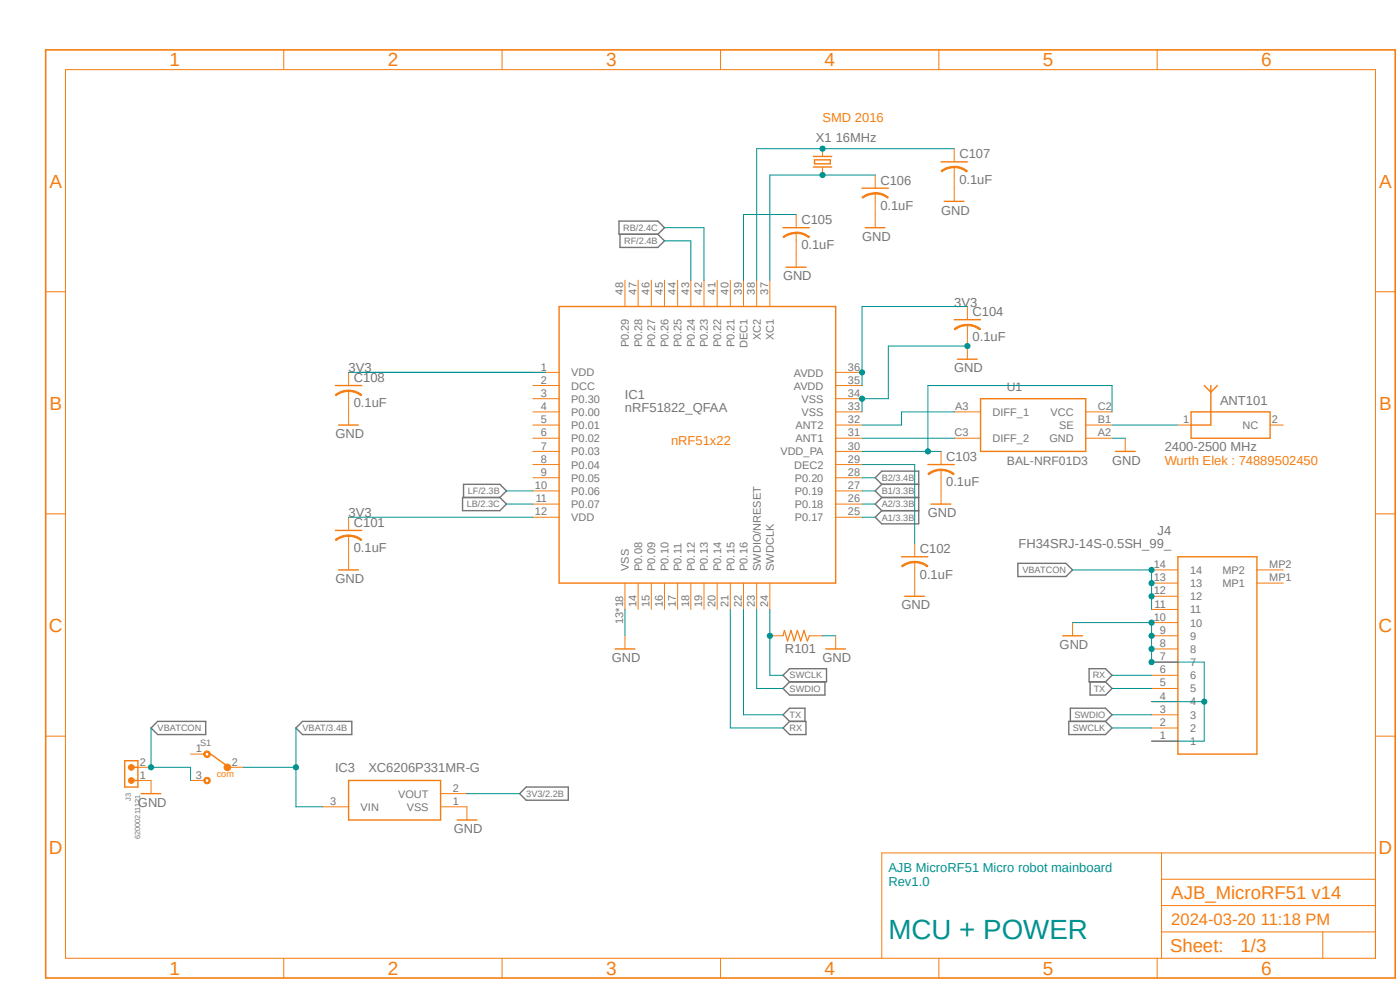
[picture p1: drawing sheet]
<svg xmlns="http://www.w3.org/2000/svg" width="297mm" height="210mm" viewBox="0 0 297 210" stroke-linecap="round" stroke-linejoin="round" font-family="sans-serif">
<path d="M9.1 10.2l287.3 197.9M296.4 10.2l-287.3 197.9" fill="none" stroke="#fff" stroke-width=".21"/>
<g fill="none" stroke="#757575" stroke-width=".3">
<path d="M131.3 46.9h8.3l1.4 1.4-1.4 1.4h-8.3zM131.5 49.7v2.8h8.1l1.4-1.4-1.4-1.4M98.1 105.5h7.9l1.4 1.4-1.4 1.4h-7.9zM98.3 105.5v-2.8h7.7l1.4 1.4-1.4 1.4M187.1 102.7l-1.4-1.4 1.4-1.4h7.8v11.2h-7.8l-1.4-1.4 1.4-1.4M187.1 108.3h7.8M187.1 105.5l-1.4 1.4 1.4 1.4M187.1 105.5h7.8M187.1 102.7l-1.4 1.4 1.4 1.4M187.1 102.7h7.8M215.9 119.5h10.2l1.4 1.4-1.4 1.4h-10.2zM32 154.4l1.4-1.4h10.2v2.8h-10.2z"/>
<path d="M62.8 154.4l1.4-1.4h10.4v2.8h-10.4zM167.5 153h3.5v2.8h-3.5l-1.4-1.4zM167.5 141.9h7.8v2.8h-7.8l-1.4-1.4zM167.5 144.7l-1.4 1.3 1.4 1.4h7.5v-2.7M167.5 153l-1.4-1.4 1.4-1.4h3.3v2.8M226.7 153h7.8l1.4 1.4-1.4 1.4h-7.8zM227.1 153v-2.8h7.4l1.4 1.4-1.4 1.4M231.1 141.9h3.4l1.4 1.4-1.4 1.4h-3.4zM231.3 144.7v2.7h3.2l1.4-1.4-1.4-1.3M111.6 167h9v2.8h-9l-1.4-1.4z"/>
</g>
<g fill="none" stroke="#f57c10" stroke-width=".21">
<path d="M13.9 14.8h277.9v188.5h-277.9zM60.2 10.6v4.2M106.5 10.6v4.2M152.9 10.6v4.2M199.2 10.6v4.2M245.5 10.6v4.2M132.6 59.4v5.6M135.4 59.4v5.6M138.2 59.4v5.6M141 59.4v5.6M143.8 59.4v5.6M146.6 59.4v5.6"/>
<path d="M149.4 59.4v5.6M152.1 59.4v5.6M154.9 59.4v5.6M157.7 59.4v5.6M160.5 59.4v5.6M163.3 59.4v5.6M9.7 61.9h4.2M113 79h5.6M177.3 79h5.6M291.8 61.9h4.2M74 82.9v1.7M113 81.8h5.6"/>
<path d="M113 84.6h5.6M113 87.4h5.6M113 90.2h5.6M113 93h5.6M113 95.8h5.6M113 98.6h5.6M177.3 81.8h5.6M177.3 84.6h5.6M177.3 87.4h5.6M177.3 90.2h5.6M177.3 93h5.6M177.3 95.8h5.6"/>
<path d="M177.3 98.6h5.6M9.7 109h4.2M113 101.3h5.6M113 104.1h5.6M113 106.9h5.6M113 109.7h5.6M177.3 101.3h5.6M177.3 104.1h5.6M177.3 106.9h5.6M177.3 109.7h5.6M291.8 109h4.2M132.6 123.7v5.6"/>
<path d="M135.4 123.7v5.6M138.2 123.7v5.6M141 123.7v5.6M143.8 123.7v5.6M146.6 123.7v5.6M149.4 123.7v5.6M152.1 123.7v5.6M154.9 123.7v5.6M157.7 123.7v5.6M160.5 123.7v5.6M163.3 123.7v5.6M9.7 156.2h4.2"/>
<path d="M291.8 156.2h4.2M246.4 197.7h45.4M246.4 180.9v22.4M246.4 192.1h45.4M246.4 186.5h45.4M280.6 197.7v5.6M291.8 180.9h-104.7v22.4M60.2 203.3v4.2M106.5 203.3v4.2M152.9 203.3v4.2M199.2 203.3v4.2M245.5 203.3v4.2"/>
</g>
<path d="M9.7 10.6h286.3v196.9h-286.3z" fill="none" stroke="#f57c10" stroke-width=".34"/>
<path d="M118.6 65h58.7v58.7h-58.7zM71.2 81.8h5.6" fill="none" stroke="#f57c10" stroke-width=".3"/>
<path d="M74 82.8a4.3 4.3 0 0 1 2.8 .9l-.2 .2a4 4 0 0 0-2.6-.8z" fill-rule="evenodd" fill="#f57c10"/>
<path d="M74 82.8a4.3 4.3 0 0 1 2.8 .9l-.2 .2a4 4 0 0 0-2.6-.8z" fill="none" stroke="#f57c10" stroke-width=".21"/>
<path d="M71.1 83.7a4.4 4.4 0 0 1 2.9-.9v.3a4.2 4.2 0 0 0-2.7 .8z" fill-rule="evenodd" fill="#f57c10"/>
<path d="M74 79v2.8M71.1 83.7a4.4 4.4 0 0 1 2.9-.9v.3a4.2 4.2 0 0 0-2.7 .8zM74 84.6v2.8M74 113.6v1.7" fill="none" stroke="#f57c10" stroke-width=".21"/>
<path d="M71.2 112.5h5.6" fill="none" stroke="#f57c10" stroke-width=".3"/>
<path d="M74 113.5a4.3 4.3 0 0 1 2.8 1l-.2 .2a4.4 4.4 0 0 0-2.6-1z" fill-rule="evenodd" fill="#f57c10"/>
<path d="M74 113.5a4.3 4.3 0 0 1 2.8 1l-.2 .2a4.4 4.4 0 0 0-2.6-1z" fill="none" stroke="#f57c10" stroke-width=".21"/>
<path d="M71.1 114.4a4.9 4.9 0 0 1 2.9-.9v.3a4.2 4.2 0 0 0-2.7 .9z" fill-rule="evenodd" fill="#f57c10"/>
<path d="M205.2 69v1.6M71.1 114.4a4.9 4.9 0 0 1 2.9-.9v.3a4.2 4.2 0 0 0-2.7 .9zM74 109.7v2.8M74 115.3v2.8" fill="none" stroke="#f57c10" stroke-width=".21"/>
<path d="M202.4 67.8h5.6" fill="none" stroke="#f57c10" stroke-width=".3"/>
<path d="M205.2 68.8a4.3 4.3 0 0 1 2.8 1l-.1 .2a4 4 0 0 0-2.7-.9z" fill-rule="evenodd" fill="#f57c10"/>
<path d="M205.2 68.8a4.3 4.3 0 0 1 2.8 1l-.1 .2a4 4 0 0 0-2.7-.9z" fill="none" stroke="#f57c10" stroke-width=".21"/>
<path d="M202.4 69.8a3.9 3.9 0 0 1 2.8-1v.3a4 4 0 0 0-2.6 .9z" fill-rule="evenodd" fill="#f57c10"/>
<path d="M168.9 49.4v1.7M202.4 69.8a3.9 3.9 0 0 1 2.8-1v.3a4 4 0 0 0-2.6 .9zM205.2 65v2.8M205.2 70.6v2.8" fill="none" stroke="#f57c10" stroke-width=".21"/>
<path d="M166.1 48.3h5.6" fill="none" stroke="#f57c10" stroke-width=".3"/>
<path d="M168.9 49.2a4.3 4.3 0 0 1 2.8 1l-.1 .2a4.2 4.2 0 0 0-2.7-.9z" fill-rule="evenodd" fill="#f57c10"/>
<path d="M168.9 49.2a4.3 4.3 0 0 1 2.8 1l-.1 .2a4.2 4.2 0 0 0-2.7-.9z" fill="none" stroke="#f57c10" stroke-width=".21"/>
<path d="M166.1 50.2a4.1 4.1 0 0 1 2.8-.9v.2a4.7 4.7 0 0 0-2.6 .9z" fill-rule="evenodd" fill="#f57c10"/>
<path d="M166.1 50.2a4.1 4.1 0 0 1 2.8-.9v.2a4.7 4.7 0 0 0-2.6 .9zM168.9 45.5v2.8M168.9 51.1v5.6M205.2 73.4v2.8M74 87.4v2.8M74 118.1v2.8M194.1 119.2v1.7M132.6 134.9v2.8" fill="none" stroke="#f57c10" stroke-width=".21"/>
<path d="M166.8 56.7h4.2M203.1 76.2h4.2M71.8 90.2h4.2M191.3 118.1h5.5M71.8 120.9h4.2M130.5 137.7h4.2" fill="none" stroke="#f57c10" stroke-width=".3"/>
<path d="M194.1 119.1a4.6 4.6 0 0 1 2.8 .9l-.2 .3a4.4 4.4 0 0 0-2.6-1z" fill-rule="evenodd" fill="#f57c10"/>
<path d="M194.1 119.1a4.6 4.6 0 0 1 2.8 .9l-.2 .3a4.4 4.4 0 0 0-2.6-1z" fill="none" stroke="#f57c10" stroke-width=".21"/>
<path d="M191.3 120a4.5 4.5 0 0 1 2.8-.9v.3a4 4 0 0 0-2.7 .9z" fill-rule="evenodd" fill="#f57c10"/>
<path d="M199.6 99.7v1.6M238.7 93v2.8M194.1 115.3v2.8M191.3 120a4.5 4.5 0 0 1 2.8-.9v.3a4 4 0 0 0-2.7 .9zM194.1 120.9v5.6" fill="none" stroke="#f57c10" stroke-width=".21"/>
<path d="M196.8 98.6h5.6M236.6 95.8h4.2M191.9 126.5h4.2" fill="none" stroke="#f57c10" stroke-width=".3"/>
<path d="M199.6 99.5a4.3 4.3 0 0 1 2.8 1l-.1 .2a4.4 4.4 0 0 0-2.7-.9z" fill-rule="evenodd" fill="#f57c10"/>
<path d="M199.6 99.5a4.3 4.3 0 0 1 2.8 1l-.1 .2a4.4 4.4 0 0 0-2.7-.9z" fill="none" stroke="#f57c10" stroke-width=".21"/>
<path d="M196.8 100.5a4.1 4.1 0 0 1 2.8-1v.3a4 4 0 0 0-2.6 .9z" fill-rule="evenodd" fill="#f57c10"/>
<g fill="none" stroke="#f57c10" stroke-width=".21">
<path d="M199.6 95.8v2.8M202.4 87.4h5.6M202.4 93h5.6M230.3 90.2h5.6M230.3 87.4h5.6M230.3 93h5.6M249.9 90.2h2.8M269.5 90.2h2.7M196.8 100.5a4.1 4.1 0 0 1 2.8-1v.3a4 4 0 0 0-2.6 .9zM199.6 101.3v5.6M40.4 160h2.8M40.4 165.6h2.8"/>
<path d="M48.8 162.8h2.8"/>
</g>
<path d="M208 84.6h22.3v11.2h-22.3zM252.7 87.4h16.8v5.6h-16.8zM255.5 81.8l1.4 1.4 1.4-1.4M256.9 81.8v8.4h-4.2M197.5 106.9h4.2" fill="none" stroke="#f57c10" stroke-width=".3"/>
<path d="M43.6 165a.71 .71 0 0 1 1 .3 .71 .71 0 0 1-.5 1 .71 .71 0 0 1-.9-.7h.3a.43 .43 0 0 1 .5-.4 .43 .43 0 0 1 .3 .5 .43 .43 0 0 1-.6 .2l-.2-.3h-.3z" fill-rule="evenodd" fill="#f57c10"/>
<path d="M43.6 165a.71 .71 0 0 1 1 .3 .71 .71 0 0 1-.5 1 .71 .71 0 0 1-.9-.7h.3a.43 .43 0 0 1 .5-.4 .43 .43 0 0 1 .3 .5 .43 .43 0 0 1-.6 .2l-.2-.3h-.3z" fill="none" stroke="#f57c10" stroke-width=".21"/>
<path d="M43.6 159.4a.71 .71 0 0 1 1 .3 .71 .71 0 0 1-.5 1 .71 .71 0 0 1-.9-.7h.3a.42 .42 0 0 1 .5-.4 .42 .42 0 0 1 .3 .5 .42 .42 0 0 1-.6 .3l-.2-.4h-.3z" fill-rule="evenodd" fill="#f57c10"/>
<path d="M43.6 159.4a.71 .71 0 0 1 1 .3 .71 .71 0 0 1-.5 1 .71 .71 0 0 1-.9-.7h.3a.42 .42 0 0 1 .5-.4 .42 .42 0 0 1 .3 .5 .42 .42 0 0 1-.6 .3l-.2-.4h-.3z" fill="none" stroke="#f57c10" stroke-width=".21"/>
<path d="M44.4 159.8l3.4 2.4" fill="none" stroke="#f57c10" stroke-width=".3"/>
<circle cx="48.2" cy="162.8" r=".7" fill="#f57c10"/>
<g fill="none" stroke="#f57c10" stroke-width=".21">
<path d="M29.3 165.6h2.7M29.3 162.8h2.7"/>
<circle cx="48.2" cy="162.8" r=".7"/>
</g>
<path d="M26.5 161.4h2.8v5.6h-2.8zM27.9 165.6h1.4M27.9 162.8h1.4" fill="none" stroke="#f57c10" stroke-width=".3"/>
<circle cx="27.8" cy="165.6" r=".62" fill="#f57c10"/>
<circle cx="27.8" cy="165.6" r=".62" fill="none" stroke="#f57c10" stroke-width=".21"/>
<circle cx="27.8" cy="162.8" r=".62" fill="#f57c10"/>
<g fill="none" stroke="#f57c10" stroke-width=".21">
<path d="M174.5 31.5v1.7M174.5 35.4v1.7M202.4 35.4v1.7M227.5 132.1v2.8M244.3 137.7h5.6M244.3 134.9h5.6M244.3 132.1h5.6M244.3 129.3h5.6M244.3 126.5h5.6M244.3 123.7h5.6M244.3 120.9h5.6M266.7 123.7h5.5"/>
<path d="M266.7 120.9h5.5M244.3 157.2h5.6M244.3 154.4h5.6M244.3 151.6h5.6M244.3 148.8h5.6M244.3 146h5.6M244.3 143.3h5.6M244.3 140.5h5.6M32 165.6v2.8M68.4 171.2h5.6M93.5 171.2h5.6v2.7M93.5 168.4h5.6"/>
<circle cx="27.8" cy="162.8" r=".62"/>
</g>
<path d="M172.6 33.2h3.8M172.6 35.4h3.8M172.8 33.9h3.3v.9h-3.3zM199.6 34.3h5.6M249.9 118.1h16.8v41.9h-16.8zM225.5 134.9h4.2M29.9 168.4h4.2M74 165.6h19.5v8.3h-19.5zM97 173.9h4.2" fill="none" stroke="#f57c10" stroke-width=".3"/>
<path d="M202.4 35.3a4.3 4.3 0 0 1 2.8 .9l-.1 .3a4.4 4.4 0 0 0-2.7-.9z" fill-rule="evenodd" fill="#f57c10"/>
<path d="M202.4 35.3a4.3 4.3 0 0 1 2.8 .9l-.1 .3a4.4 4.4 0 0 0-2.7-.9z" fill="none" stroke="#f57c10" stroke-width=".21"/>
<path d="M199.6 36.2a3.9 3.9 0 0 1 2.8-.9v.3a4.7 4.7 0 0 0-2.6 .8z" fill-rule="evenodd" fill="#f57c10"/>
<path d="M199.6 36.2a3.9 3.9 0 0 1 2.8-.9v.3a4.7 4.7 0 0 0-2.6 .8zM202.4 31.5v2.8M202.4 37.1v2.8M185.7 41v1.7" fill="none" stroke="#f57c10" stroke-width=".21"/>
<path d="M182.9 39.9h5.6" fill="none" stroke="#f57c10" stroke-width=".3"/>
<path d="M185.7 40.9a4.2 4.2 0 0 1 2.8 .9l-.2 .2a4 4 0 0 0-2.6-.9z" fill-rule="evenodd" fill="#f57c10"/>
<path d="M185.7 40.9a4.2 4.2 0 0 1 2.8 .9l-.2 .2a4 4 0 0 0-2.6-.9z" fill="none" stroke="#f57c10" stroke-width=".21"/>
<path d="M182.9 41.8a3.9 3.9 0 0 1 2.8-.9v.2a4.7 4.7 0 0 0-2.7 .9z" fill-rule="evenodd" fill="#f57c10"/>
<path d="M185.7 37.1v2.8M202.4 39.9v2.8M182.9 41.8a3.9 3.9 0 0 1 2.8-.9v.2a4.7 4.7 0 0 0-2.7 .9zM185.7 42.7v5.6M163.3 134.9h2.8M171.7 134.9h2.8M177.3 134.9v2.8" fill="none" stroke="#f57c10" stroke-width=".21"/>
<path d="M183.6 48.3h4.1M200.3 42.7h4.2M175.2 137.7h4.2" fill="none" stroke="#f57c10" stroke-width=".3"/>
<path d="M166.1 134.9l.3-1.2 .7 2.3 .7-2.3 .7 2.3 .7-2.3 .7 2.3 .7-2.3 .7 2.3 .4-1.1" fill="none" stroke="#f57c10" stroke-width=".25"/>
<path d="M74 79h41.8M205.2 65h-22.3v16.8M74 109.7h39" fill="none" stroke="#009292" stroke-width=".21"/>
<circle cx="182.9" cy="79" r=".55" fill="#009292"/>
<g fill="none" stroke="#009292" stroke-width=".21">
<path d="M168.9 45.5h-11.2v13.9M188.5 73.4v11.2h-5.6v2.8M99.1 168.4h11.1"/>
<circle cx="182.9" cy="79" r=".55"/>
</g>
<circle cx="182.9" cy="84.6" r=".55" fill="#009292"/>
<g fill="none" stroke="#009292" stroke-width=".21">
<path d="M188.5 73.4h16.7"/>
<circle cx="182.9" cy="84.6" r=".55"/>
</g>
<circle cx="205.2" cy="73.4" r=".55" fill="#009292"/>
<g fill="none" stroke="#009292" stroke-width=".21">
<path d="M235.9 93h2.8M132.6 129.3v5.6M227.5 132.1h16.8M244.3 134.9v5.6"/>
<circle cx="205.2" cy="73.4" r=".55"/>
</g>
<circle cx="244.3" cy="137.7" r=".55" fill="#009292"/>
<g fill="none" stroke="#009292" stroke-width=".21">
<path d="M244.3 132.1v2.8"/>
<circle cx="244.3" cy="137.7" r=".55"/>
</g>
<circle cx="244.3" cy="134.9" r=".55" fill="#009292"/>
<circle cx="244.3" cy="134.9" r=".55" fill="none" stroke="#009292" stroke-width=".21"/>
<circle cx="244.3" cy="132.1" r=".55" fill="#009292"/>
<g fill="none" stroke="#009292" stroke-width=".21">
<path d="M244.3 140.5h11.2"/>
<circle cx="244.3" cy="132.1" r=".55"/>
</g>
<circle cx="244.3" cy="140.5" r=".55" fill="#009292"/>
<g fill="none" stroke="#009292" stroke-width=".21">
<path d="M244.3 148.8h11.2M255.5 140.5v16.7h-11.2"/>
<circle cx="244.3" cy="140.5" r=".55"/>
</g>
<circle cx="255.5" cy="148.8" r=".55" fill="#009292"/>
<g fill="none" stroke="#009292" stroke-width=".21">
<path d="M182.9 98.6h11.2v16.7M182.9 95.8h16.7M196.8 81.8v14M174.5 134.9h2.8"/>
<circle cx="255.5" cy="148.8" r=".55"/>
</g>
<circle cx="196.9" cy="95.8" r=".55" fill="#009292"/>
<g fill="none" stroke="#009292" stroke-width=".21">
<path d="M182.9 93h19.5M196.8 81.8h39.1v5.6M202.4 87.4h-11.1v2.8h-8.4M235.9 90.2h14M62.8 154.4v16.8h5.6M51.6 162.8h11.2"/>
<circle cx="196.9" cy="95.8" r=".55"/>
</g>
<circle cx="62.8" cy="162.8" r=".55" fill="#009292"/>
<g fill="none" stroke="#009292" stroke-width=".21">
<path d="M32 154.4v8.4h8.4v2.8"/>
<circle cx="62.8" cy="162.8" r=".55"/>
</g>
<circle cx="32" cy="162.8" r=".55" fill="#009292"/>
<g fill="none" stroke="#009292" stroke-width=".21">
<path d="M227.5 120.9h16.8M244.3 123.7v5.6"/>
<circle cx="32" cy="162.8" r=".55"/>
</g>
<circle cx="244.3" cy="126.5" r=".55" fill="#009292"/>
<g fill="none" stroke="#009292" stroke-width=".21">
<path d="M244.3 120.9v2.8"/>
<circle cx="244.3" cy="126.5" r=".55"/>
</g>
<circle cx="244.3" cy="123.7" r=".55" fill="#009292"/>
<circle cx="244.3" cy="123.7" r=".55" fill="none" stroke="#009292" stroke-width=".21"/>
<circle cx="244.3" cy="120.9" r=".55" fill="#009292"/>
<g fill="none" stroke="#009292" stroke-width=".21">
<path d="M202.4 31.5h-41.9v27.9"/>
<circle cx="244.3" cy="120.9" r=".55"/>
</g>
<circle cx="174.5" cy="31.5" r=".55" fill="#009292"/>
<g fill="none" stroke="#009292" stroke-width=".21">
<path d="M185.7 37.1h-22.4v22.3"/>
<circle cx="174.5" cy="31.5" r=".55"/>
</g>
<circle cx="174.5" cy="37.1" r=".55" fill="#009292"/>
<g fill="none" stroke="#009292" stroke-width=".21">
<path d="M163.3 129.3v14h2.8"/>
<circle cx="174.5" cy="37.1" r=".55"/>
</g>
<circle cx="163.3" cy="134.9" r=".55" fill="#009292"/>
<g fill="none" stroke="#009292" stroke-width=".21">
<path d="M141 51.1h5.6v8.3M141 48.3h8.4v11.1M107.4 106.9h5.6M107.4 104.1h5.6M182.9 109.7h2.8M182.9 106.9h2.8M182.9 104.1h2.8M182.9 101.3h2.8M154.9 129.3v25.1h11.2M157.7 129.3v22.3h8.4M160.5 129.3v16.7h5.6M235.9 154.4h8.4"/>
<path d="M235.9 146h8.4M235.9 151.6h8.4M235.9 143.3h8.4"/>
<circle cx="163.3" cy="134.9" r=".55"/>
</g>
<text font-size="5.9" fill="#009292" x="188.5" y="199.1">MCU + POWER</text>
<g font-size="4" fill="#f57c10">
<text x="35.9" y="14.1">1</text>
<text x="82.3" y="14.1">2</text>
<text x="128.6" y="14.1">3</text>
<text x="174.9" y="14.1">4</text>
<text x="221.2" y="14.1">5</text>
<text x="267.6" y="14.1">6</text>
<text x="10.5" y="39.8">A</text>
<text x="292.6" y="39.8">A</text>
<text x="10.5" y="86.9">B</text>
<text x="292.6" y="86.9">B</text>
<text x="10.4" y="134">C</text>
<text x="292.5" y="134">C</text>
<text x="10.4" y="181.1">D</text>
<text x="292.5" y="181.1">D</text>
<text x="35.9" y="206.8">1</text>
<text x="82.3" y="206.8">2</text>
<text x="128.6" y="206.8">3</text>
<text x="174.9" y="206.8">4</text>
<text x="221.2" y="206.8">5</text>
<text x="267.6" y="206.8">6</text>
</g>
<g font-size="3.9" fill="#f57c10">
<text x="248.5" y="190.7">AJB_MicroRF51 v14</text>
<text x="248.2" y="202">Sheet:</text>
<text x="263.2" y="201.9">1/3</text>
</g>
<text font-size="3.5" fill="#f57c10" x="248.5" y="196.3">2024-03-20 11:18 PM</text>
<g font-size="2.8" fill="#f57c10">
<text x="174.5" y="25.9">SMD 2016</text>
<text x="142.4" y="94.4">nRF51x22</text>
<text x="247.1" y="98.6">Wurth Elek : 74889502450</text>
</g>
<g font-size="2.8" fill="#757575">
<text x="173.1" y="30.1">X1</text>
<text x="177.3" y="30.1">16MHz</text>
<text x="203.5" y="33.6">C107</text>
<text x="186.8" y="39.2">C106</text>
<text x="203.5" y="38.9">0.1uF</text>
<text x="170" y="47.6">C105</text>
<text x="186.8" y="44.5">0.1uF</text>
<text x="199.6" y="45.5">GND</text>
<text x="170" y="52.9">0.1uF</text>
<text x="182.9" y="51.1">GND</text>
<text x="166.1" y="59.5">GND</text>
<text x="202.4" y="65">3V3</text>
<text x="206.3" y="67.1">C104</text>
<text x="206.3" y="72.4">0.1uF</text>
<text x="74" y="79">3V3</text>
<text x="75.1" y="81.1">C108</text>
<text x="202.4" y="79">GND</text>
<text x="75.1" y="86.4">0.1uF</text>
<text x="132.6" y="87.4">nRF51822_QFAA</text>
<text x="132.6" y="84.6">IC1</text>
<text x="258.8" y="86">ANT101</text>
<text x="71.2" y="93">GND</text>
<text x="247.1" y="95.8">2400-2500 MHz</text>
<text x="200.7" y="97.9">C103</text>
<text x="235.9" y="98.6">GND</text>
<text x="200.7" y="103.2">0.1uF</text>
<text x="74" y="109.7">3V3</text>
<text x="75.1" y="111.8">C101</text>
<text x="196.8" y="109.7">GND</text>
<text x="245.6" y="113.5">J4</text>
<text x="75.1" y="117.1">0.1uF</text>
<text x="195.2" y="117.4">C102</text>
<text x="216.1" y="116.3">FH34SRJ-14S-0.5SH_99_</text>
<text x="71.2" y="123.7">GND</text>
<text x="195.2" y="122.7">0.1uF</text>
<text x="191.3" y="129.3">GND</text>
<text x="224.8" y="137.7">GND</text>
<text x="129.8" y="140.5">GND</text>
<text x="166.5" y="138.5">R101</text>
<text x="174.5" y="140.5">GND</text>
<text x="71.1" y="163.7">IC3</text>
<text x="78.1" y="163.7">XC6206P331MR-G</text>
<text x="29.3" y="171.2">GND</text>
<text x="96.3" y="176.7">GND</text>
</g>
<g font-size="2.8" fill="#009292">
<text x="188.5" y="185">AJB MicroRF51 Micro robot mainboard</text>
<text x="188.5" y="187.9">Rev1.0</text>
</g>
<g font-size="2.6" fill="#757575">
<text x="213.6" y="82.9">U1</text>
<text x="213.6" y="98.6">BAL-NRF01D3</text>
</g>
<g font-size="2.3" fill="#757575">
<text x="132.2" y="62.5" transform="rotate(-90 132.2 62.5)">48</text>
<text x="135" y="62.5" transform="rotate(-90 135 62.5)">47</text>
<text x="137.8" y="62.5" transform="rotate(-90 137.8 62.5)">46</text>
<text x="140.6" y="62.5" transform="rotate(-90 140.6 62.5)">45</text>
<text x="143.4" y="62.5" transform="rotate(-90 143.4 62.5)">44</text>
<text x="146.2" y="62.5" transform="rotate(-90 146.2 62.5)">43</text>
<text x="149" y="62.5" transform="rotate(-90 149 62.5)">42</text>
<text x="151.8" y="62.5" transform="rotate(-90 151.8 62.5)">41</text>
<text x="154.6" y="62.5" transform="rotate(-90 154.6 62.5)">40</text>
<text x="157.4" y="62.5" transform="rotate(-90 157.4 62.5)">39</text>
<text x="160.1" y="62.5" transform="rotate(-90 160.1 62.5)">38</text>
<text x="162.9" y="62.5" transform="rotate(-90 162.9 62.5)">37</text>
<text x="133.4" y="73.7" transform="rotate(-90 133.4 73.7)">P0.29</text>
<text x="136.2" y="73.7" transform="rotate(-90 136.2 73.7)">P0.28</text>
<text x="139" y="73.7" transform="rotate(-90 139 73.7)">P0.27</text>
<text x="141.8" y="73.7" transform="rotate(-90 141.8 73.7)">P0.26</text>
<text x="144.6" y="73.7" transform="rotate(-90 144.6 73.7)">P0.25</text>
<text x="147.4" y="73.7" transform="rotate(-90 147.4 73.7)">P0.24</text>
<text x="150.2" y="73.7" transform="rotate(-90 150.2 73.7)">P0.23</text>
<text x="153" y="73.7" transform="rotate(-90 153 73.7)">P0.22</text>
<text x="155.8" y="73.7" transform="rotate(-90 155.8 73.7)">P0.21</text>
<text x="158.6" y="73.8" transform="rotate(-90 158.6 73.8)">DEC1</text>
<text x="161.4" y="72.1" transform="rotate(-90 161.4 72.1)">XC2</text>
<text x="164.2" y="72.1" transform="rotate(-90 164.2 72.1)">XC1</text>
<text x="114.8" y="78.6">1</text>
<text x="114.8" y="81.4">2</text>
<text x="121.2" y="79.8">VDD</text>
<text x="121.2" y="82.6">DCC</text>
<text x="168.4" y="82.7">AVDD</text>
<text x="168.4" y="79.9">AVDD</text>
<text x="179.9" y="81.4">35</text>
<text x="179.9" y="78.6">36</text>
<text x="114.8" y="84.2">3</text>
<text x="114.8" y="87">4</text>
<text x="114.8" y="89.8">5</text>
<text x="121.2" y="85.4">P0.30</text>
<text x="121.2" y="88.2">P0.00</text>
<text x="170.1" y="88.2">VSS</text>
<text x="170.1" y="85.4">VSS</text>
<text x="179.9" y="89.8">32</text>
<text x="179.9" y="87">33</text>
<text x="179.9" y="84.2">34</text>
<text x="202.6" y="87">A3</text>
<text x="210.6" y="88.2">DIFF_1</text>
<text x="222.9" y="88.2">VCC</text>
<text x="232.9" y="89.8">B1</text>
<text x="232.9" y="87">C2</text>
<text x="251" y="89.8">1</text>
<text x="269.8" y="89.8">2</text>
<text x="114.8" y="92.6">6</text>
<text x="114.8" y="95.4">7</text>
<text x="121.2" y="91">P0.01</text>
<text x="121.2" y="93.8">P0.02</text>
<text x="168.7" y="93.8">ANT1</text>
<text x="168.7" y="91">ANT2</text>
<text x="179.9" y="95.4">30</text>
<text x="179.9" y="92.6">31</text>
<text x="202.5" y="92.6">C3</text>
<text x="210.6" y="93.8">DIFF_2</text>
<text x="222.6" y="93.8">GND</text>
<text x="224.7" y="91">SE</text>
<text x="232.9" y="92.6">A2</text>
<text x="263.6" y="91">NC</text>
<text x="114.8" y="98.2">8</text>
<text x="114.8" y="101">9</text>
<text x="121.2" y="96.6">P0.03</text>
<text x="121.2" y="99.4">P0.04</text>
<text x="165.6" y="96.6">VDD_PA</text>
<text x="168.5" y="99.4">DEC2</text>
<text x="179.9" y="101">28</text>
<text x="179.9" y="98.2">29</text>
<text x="113.5" y="103.8">10</text>
<text x="113.7" y="106.6">11</text>
<text x="121.2" y="102.2">P0.05</text>
<text x="121.2" y="105">P0.06</text>
<text x="121.2" y="107.8">P0.07</text>
<text x="168.6" y="107.8">P0.18</text>
<text x="168.6" y="105">P0.19</text>
<text x="168.6" y="102.2">P0.20</text>
<text x="179.9" y="106.6">26</text>
<text x="179.9" y="103.8">27</text>
<text x="113.5" y="109.3">12</text>
<text x="121.2" y="110.6">VDD</text>
<text x="168.6" y="110.6">P0.17</text>
<text x="179.9" y="109.3">25</text>
<text x="133.4" y="121.1" transform="rotate(-90 133.4 121.1)">VSS</text>
<text x="136.2" y="121.1" transform="rotate(-90 136.2 121.1)">P0.08</text>
<text x="139" y="121.1" transform="rotate(-90 139 121.1)">P0.09</text>
<text x="141.8" y="121.1" transform="rotate(-90 141.8 121.1)">P0.10</text>
<text x="144.6" y="121.1" transform="rotate(-90 144.6 121.1)">P0.11</text>
<text x="147.4" y="121.1" transform="rotate(-90 147.4 121.1)">P0.12</text>
<text x="150.2" y="121.1" transform="rotate(-90 150.2 121.1)">P0.13</text>
<text x="153" y="121.1" transform="rotate(-90 153 121.1)">P0.14</text>
<text x="155.8" y="121.1" transform="rotate(-90 155.8 121.1)">P0.15</text>
<text x="158.6" y="121.1" transform="rotate(-90 158.6 121.1)">P0.16</text>
<text x="161.4" y="121.1" transform="rotate(-90 161.4 121.1)">SWDIO/NRESET</text>
<text x="164.2" y="121.1" transform="rotate(-90 164.2 121.1)">SWDCLK</text>
<text x="244.8" y="123.3">13</text>
<text x="244.8" y="120.5">14</text>
<text x="252.5" y="124.5">13</text>
<text x="252.5" y="121.8">14</text>
<text x="259.3" y="124.5">MP1</text>
<text x="259.3" y="121.8">MP2</text>
<text x="269.2" y="123.3">MP1</text>
<text x="269.2" y="120.5">MP2</text>
<text x="135" y="128.9" transform="rotate(-90 135 128.9)">14</text>
<text x="137.8" y="128.9" transform="rotate(-90 137.8 128.9)">15</text>
<text x="140.6" y="128.9" transform="rotate(-90 140.6 128.9)">16</text>
<text x="143.4" y="128.9" transform="rotate(-90 143.4 128.9)">17</text>
<text x="146.2" y="128.9" transform="rotate(-90 146.2 128.9)">18</text>
<text x="149" y="128.9" transform="rotate(-90 149 128.9)">19</text>
<text x="151.8" y="128.9" transform="rotate(-90 151.8 128.9)">20</text>
<text x="154.6" y="128.9" transform="rotate(-90 154.6 128.9)">21</text>
<text x="157.4" y="128.9" transform="rotate(-90 157.4 128.9)">22</text>
<text x="160.1" y="128.9" transform="rotate(-90 160.1 128.9)">23</text>
<text x="162.9" y="128.9" transform="rotate(-90 162.9 128.9)">24</text>
<text x="244.8" y="131.7">10</text>
<text x="244.8" y="126.1">12</text>
<text x="244.9" y="128.9">11</text>
<text x="252.5" y="130.1">11</text>
<text x="252.5" y="127.3">12</text>
<text x="132.2" y="132.4" transform="rotate(-90 132.2 132.4)">13*18</text>
<text x="246" y="137.2">8</text>
<text x="246" y="134.5">9</text>
<text x="252.5" y="135.7">9</text>
<text x="252.5" y="132.9">10</text>
<text x="246" y="142.8">6</text>
<text x="246" y="140">7</text>
<text x="252.5" y="141.3">7</text>
<text x="252.5" y="138.5">8</text>
<text x="246" y="148.4">4</text>
<text x="246" y="145.6">5</text>
<text x="252.5" y="149.7">4</text>
<text x="252.5" y="146.9">5</text>
<text x="252.5" y="144.1">6</text>
<text x="246" y="154">2</text>
<text x="246" y="151.2">3</text>
<text x="252.5" y="155.2">2</text>
<text x="252.5" y="152.4">3</text>
<text x="41.5" y="159.6">1</text>
<text x="246" y="156.8">1</text>
<text x="252.5" y="158">1</text>
<text x="29.6" y="165.2">1</text>
<text x="29.6" y="162.4">2</text>
<text x="41.5" y="165.2">3</text>
<text x="49.2" y="162.4">2</text>
<text x="96.1" y="168">2</text>
<text x="70.1" y="170.8">3</text>
<text x="76.5" y="172">VIN</text>
<text x="84.5" y="169.3">VOUT</text>
<text x="86.3" y="172">VSS</text>
<text x="96.1" y="170.8">1</text>
</g>
<g font-size="1.9" fill="#757575">
<text x="132.2" y="49">RB/2.4C</text>
<text x="132.4" y="51.8">RF/2.4B</text>
<text x="99" y="107.7">LB/2.3C</text>
<text x="99.2" y="104.9">LF/2.3B</text>
<text x="187.1" y="107.7">A2/3.3B</text>
<text x="187.1" y="104.9">B1/3.3B</text>
<text x="187.1" y="102.1">B2/3.4B</text>
<text x="187.1" y="110.4">A1/3.3B</text>
<text x="216.9" y="121.6">VBATCON</text>
<text x="167.5" y="143.9">SWCLK</text>
<text x="231.8" y="143.9">RX</text>
<text x="167.5" y="146.7">SWDIO</text>
<text x="232" y="146.7">TX</text>
<text x="33.4" y="155.1">VBATCON</text>
<text x="64.2" y="155.1">VBAT/3.4B</text>
<text x="167.5" y="152.3">TX</text>
<text x="167.5" y="155.1">RX</text>
<text x="227.6" y="155.1">SWCLK</text>
<text x="227.9" y="152.3">SWDIO</text>
<text x="42.5" y="158.3">S1</text>
<text x="111.6" y="169.1">3V3/2.2B</text>
</g>
<text font-size="1.9" fill="#f57c10" x="46" y="164.8">com</text>
<g font-size="1.6" fill="#757575">
<text x="27.8" y="169.9" transform="rotate(-90 27.8 169.9)">J3</text>
<text x="29.8" y="178" transform="rotate(-90 29.8 178)">62000211121</text>
</g>
</svg>
